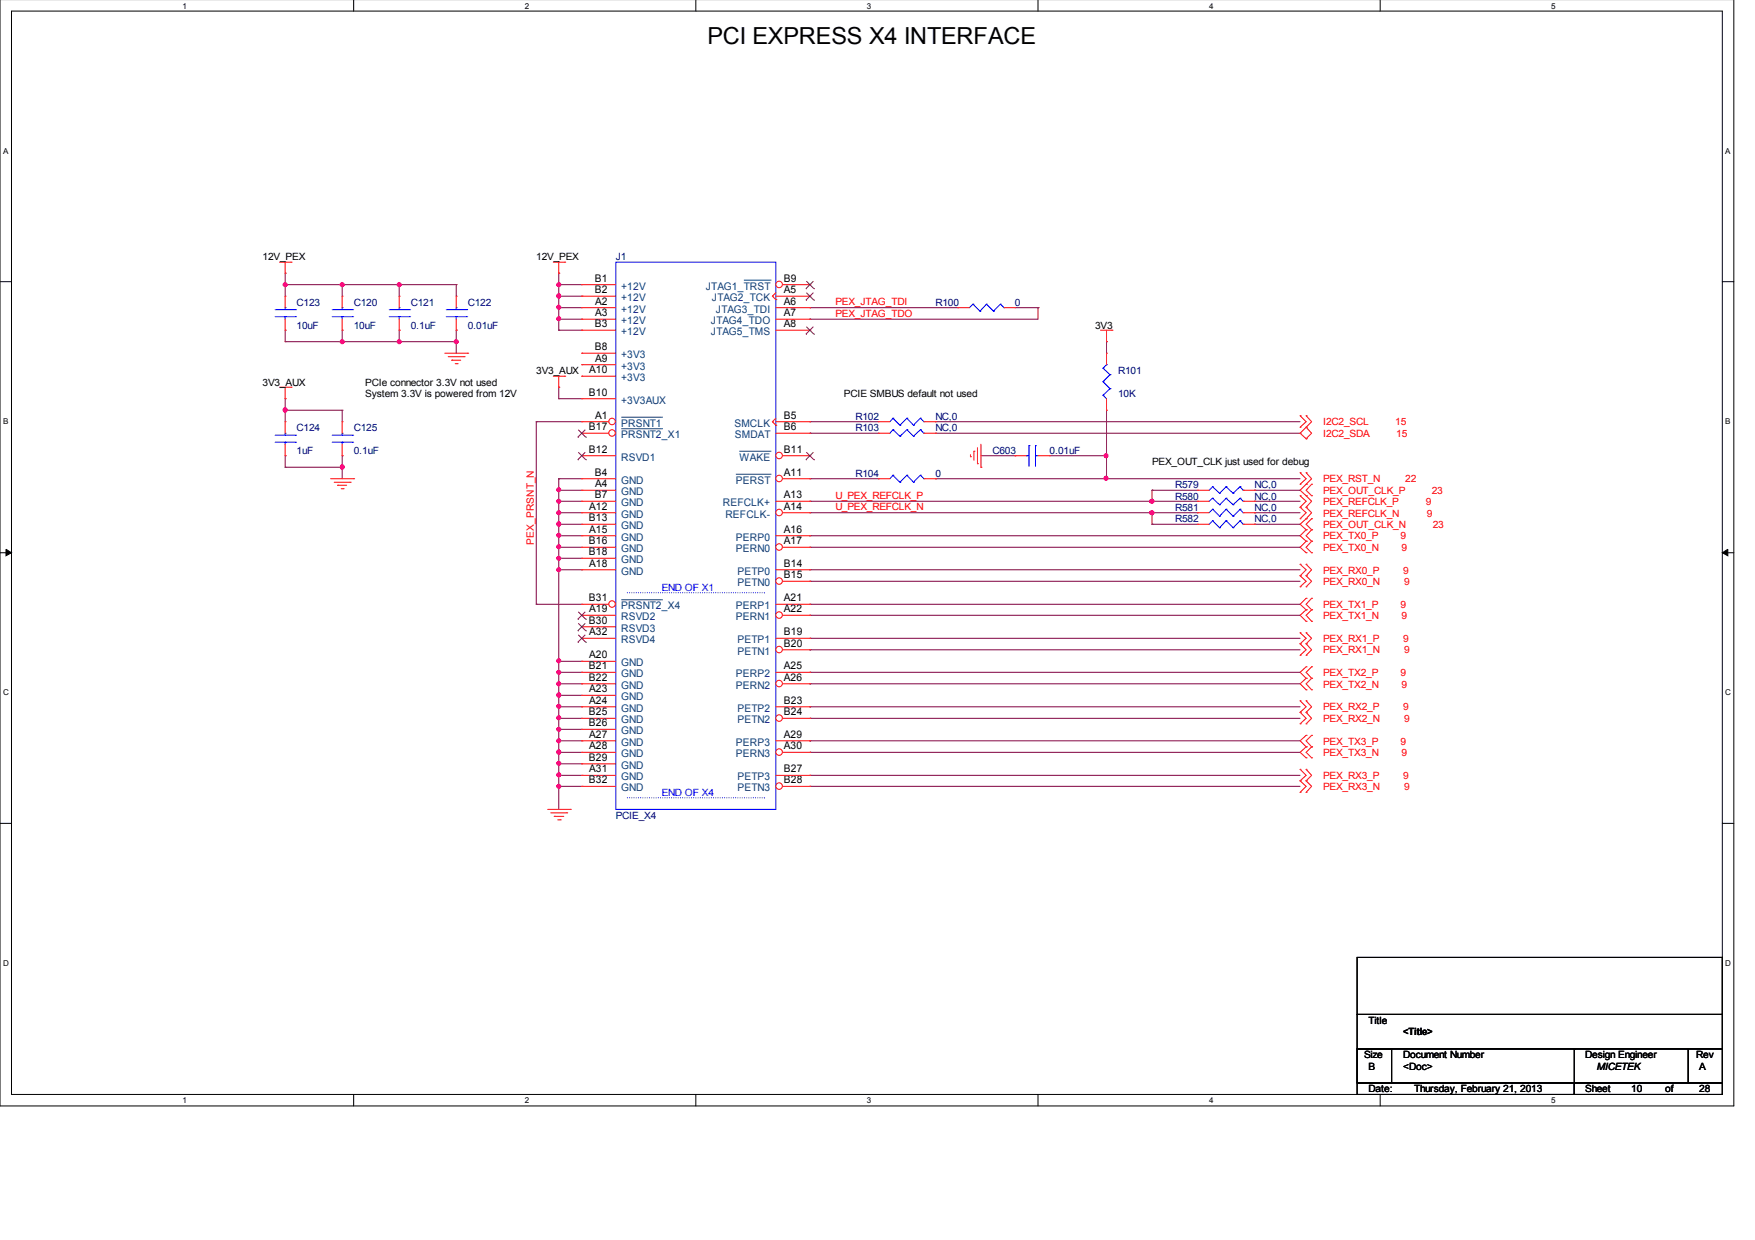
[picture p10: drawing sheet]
<svg xmlns="http://www.w3.org/2000/svg" width="297mm" height="210mm" viewBox="0 0 297 210" stroke-linecap="round" stroke-linejoin="round" font-family="sans-serif">
<path d="M0 -.1v187.3h293.5v-187.3M1.9 1.9h289.6v183.4h-289.6z" fill="none" stroke="#000" stroke-width=".17"/>
<g fill="#fff">
<path d="M30.9 .2h.7v1.4h-.7z"/>
<path d="M30.9 185.5h.7v1.5h-.7z"/>
</g>
<path d="M59.9 -.1v2M59.9 185.3v1.9" fill="none" stroke="#000" stroke-width=".17"/>
<g fill="#fff">
<path d="M88.8 .2h.7v1.4h-.7z"/>
<path d="M88.8 185.5h.7v1.5h-.7z"/>
</g>
<path d="M117.8 -.1v2M117.8 185.3v1.9" fill="none" stroke="#000" stroke-width=".17"/>
<g fill="#fff">
<path d="M146.7 .2h.7v1.4h-.7z"/>
<path d="M146.7 185.5h.7v1.5h-.7z"/>
</g>
<path d="M175.7 -.1v2M175.7 185.3v1.9" fill="none" stroke="#000" stroke-width=".17"/>
<g fill="#fff">
<path d="M204.6 .2h.7v1.4h-.7z"/>
<path d="M204.6 185.5h.7v1.5h-.7z"/>
</g>
<path d="M233.6 -.1v2M233.6 185.3v1.9" fill="none" stroke="#000" stroke-width=".17"/>
<g fill="#fff">
<path d="M262.6 .2h.6v1.4h-.6z"/>
<path d="M262.6 185.5h.6v1.5h-.6z"/>
<path d="M.5 24.7h.9v1.5h-.9z"/>
<path d="M292 24.7h.9v1.5h-.9z"/>
<path d="M.5 70.5h.9v1.5h-.9z"/>
<path d="M292 70.5h.9v1.5h-.9z"/>
</g>
<path d="M0 47.7h1.9M291.5 47.7h2" fill="none" stroke="#000" stroke-width=".17"/>
<g fill="#fff">
<path d="M.5 116.4h.9v1.5h-.9z"/>
<path d="M292 116.4h.9v1.5h-.9z"/>
</g>
<path d="M0 93.6h1.9M291.5 93.6h2" fill="none" stroke="#000" stroke-width=".17"/>
<path d="M1 93l.9 .6-.9 .5zM291.5 93.6l.9-.6v1.1z" fill="#000" stroke="#000" stroke-width=".17"/>
<g fill="#fff">
<path d="M.5 162.2h.9v1.5h-.9z"/>
<path d="M292 162.2h.9v1.5h-.9z"/>
</g>
<path d="M0 139.4h1.9M291.5 139.4h2M229.7 162.1h61.8v9.6h-61.8zM229.7 171.7h61.8v5.9h-61.8zM229.7 177.6h5.8v5.7h-5.8zM229.7 177.6h56.1v5.7h-56.1zM266.4 177.6h.1M266.4 177.6v5.7M285.8 177.6h5.7v5.7h-5.7zM229.7 183.3h36.7v2h-36.7zM266.4 183.3h25.1v2h-25.1z" fill="none" stroke="#000" stroke-width=".17"/>
<g fill="none" stroke="#800040" stroke-width=".17">
<path d="M48.3 48.2h.1M48.3 46.2h.1M48.3 55.9h.1M48.3 57.8h.1M48.3 48.2h28.9M48.3 46.2v3.9M48.3 55.9v1.9M48.3 57.8h28.9M57.9 48.2h.1M57.9 55.9h.1M57.9 57.8h.1M57.9 48.2v1.9"/>
<path d="M57.9 55.9v1.9M67.6 57.8h.1M67.6 48.2h.1M67.6 55.9h.1M67.6 48.2v1.9M67.6 55.9v1.9M77.2 57.8h.1M77.2 48.2h.1M77.2 55.9h.1M77.2 48.2v1.9M77.2 55.9v3.9M94.6 50.1h.1"/>
<path d="M94.6 48.2h.1M94.6 54h.1M94.6 55.9h.1M94.6 52.1h.1M94.6 46.2h.1M94.6 46.2v9.7M94.6 55.9h3.9M94.6 54h3.9M94.6 52.1h3.9M94.6 50.1h3.9M94.6 48.2h3.9M137.1 54h.1"/>
<path d="M137.1 52.1h.1M137.1 52.1h25M171.8 52.1h3.9M175.7 52.1h.1M175.7 52.1v1.9h-38.6M187.3 57.8h.1M187.3 57.8v2M48.3 69.4h.1M48.3 77.1h.1M48.3 67.5h.1M48.3 79.1h.1M48.3 67.5v3.9"/>
<path d="M48.3 77.1v2M48.3 69.4h9.6M48.3 79.1h9.6M57.9 79.1h.1M57.9 69.4h.1M57.9 77.1h.1M57.9 69.4v2M57.9 77.1v3.9M90.8 71.4h.1M90.8 71.4h7.7M90.8 71.4v30.9M94.6 67.5h.1"/>
<path d="M94.6 65.5h.1M94.6 65.5v2M94.6 67.5h3.9M137.1 71.4h.1M137.1 73.3h.1M137.1 71.4h11.6M137.1 73.3h11.6M158.3 71.4h.1M158.3 73.3h.1M158.3 71.4h61.7M158.3 73.3h61.7M166 77.1h5.8"/>
<path d="M171.8 77.1h.1M177.6 77.1h9.7M187.3 77.1h.1M187.3 69.4v11.6M94.6 81h.1M94.6 84.9h.1M94.6 83h.1M94.6 86.8h.1M94.6 88.7h.1M94.6 90.7h.1M94.6 96.4h.1M94.6 94.5h.1"/>
<path d="M94.6 92.6h.1M94.6 81v56M94.6 83h3.9M94.6 81h3.9M94.6 96.4h3.9M94.6 94.5h3.9M94.6 84.9h3.9M94.6 88.7h3.9M94.6 86.8h3.9M94.6 90.7h3.9M94.6 92.6h3.9M137.1 90.7h.1"/>
<path d="M137.1 92.6h.1M137.1 96.4h.1M137.1 98.4h.1M137.1 81h.1M137.1 84.9h.1M137.1 86.8h.1M137.1 81h11.6M137.1 96.4h82.9M137.1 84.9h65.6M137.1 86.8h65.6M137.1 90.7h82.9M137.1 92.6h82.9"/>
<path d="M137.1 98.4h82.9M158.3 81h.1M158.3 81h61.7M187.3 81h.1M195 83h.1M195 88.7h.1M195 86.8h.1M195 84.9h.1M195 83h7.7M195 88.7h7.7M195 83v1.9M195 86.8v1.9"/>
<path d="M212.3 84.9h.1M212.3 86.8h.1M212.3 83h.1M212.3 88.7h.1M212.3 83h7.7M212.3 84.9h7.7M212.3 88.7h7.7M212.3 86.8h7.7M90.8 102.3h.1M90.8 102.3h7.7M94.6 113.8h.1M94.6 115.8h.1"/>
<path d="M94.6 111.9h.1M94.6 119.6h.1M94.6 117.7h.1M94.6 117.7h3.9M94.6 115.8h3.9M94.6 113.8h3.9M94.6 111.9h3.9M94.6 119.6h3.9M137.1 104.2h.1M137.1 102.3h.1M137.1 113.8h.1M137.1 115.8h.1"/>
<path d="M137.1 110h.1M137.1 108h.1M137.1 119.6h.1M137.1 115.8h82.9M137.1 113.8h82.9M137.1 119.6h82.9M137.1 102.3h82.9M137.1 104.2h82.9M137.1 110h82.9M137.1 108h82.9M94.6 133.1h.1M94.6 123.5h.1"/>
<path d="M94.6 121.6h.1M94.6 125.4h.1M94.6 127.4h.1M94.6 131.2h.1M94.6 129.3h.1M94.6 131.2h3.9M94.6 123.5h3.9M94.6 127.4h3.9M94.6 129.3h3.9M94.6 121.6h3.9M94.6 125.4h3.9M94.6 133.1h3.9"/>
<path d="M137.1 125.4h.1M137.1 127.4h.1M137.1 121.6h.1M137.1 133.1h.1M137.1 131.2h.1M137.1 131.2h82.9M137.1 127.4h82.9M137.1 121.6h82.9M137.1 125.4h82.9M137.1 133.1h82.9"/>
</g>
<g fill="#f0f" stroke="#f0f" stroke-width=".17">
<circle cx="94.6" cy="133.1" r=".34"/>
<circle cx="94.6" cy="113.8" r=".34"/>
<circle cx="94.6" cy="111.9" r=".34"/>
<circle cx="94.6" cy="121.5" r=".34"/>
<circle cx="94.6" cy="119.6" r=".34"/>
<circle cx="94.6" cy="117.7" r=".36"/>
<circle cx="94.6" cy="123.5" r=".34"/>
<circle cx="94.6" cy="129.2" r=".34"/>
<circle cx="94.6" cy="127.3" r=".36"/>
<circle cx="94.6" cy="115.8" r=".34"/>
<circle cx="94.6" cy="125.4" r=".34"/>
<circle cx="94.6" cy="82.9" r=".34"/>
<circle cx="94.6" cy="86.8" r=".34"/>
<circle cx="94.6" cy="84.9" r=".34"/>
<circle cx="94.6" cy="88.7" r=".36"/>
<circle cx="94.6" cy="92.6" r=".34"/>
<circle cx="94.6" cy="90.6" r=".34"/>
<circle cx="94.6" cy="50.1" r=".36"/>
<circle cx="94.6" cy="48.2" r=".34"/>
<circle cx="94.6" cy="53.9" r=".34"/>
<circle cx="94.6" cy="52" r=".34"/>
<circle cx="94.6" cy="131.2" r=".34"/>
<circle cx="94.6" cy="96.4" r=".34"/>
<circle cx="94.6" cy="94.5" r=".34"/>
<circle cx="187.2" cy="81" r=".34"/>
<circle cx="187.2" cy="77.1" r=".34"/>
<circle cx="57.9" cy="79.1" r=".36"/>
<circle cx="48.2" cy="69.4" r=".36"/>
<circle cx="48.3" cy="48.2" r=".34"/>
<circle cx="57.9" cy="48.2" r=".34"/>
<circle cx="77.2" cy="57.8" r=".34"/>
<circle cx="67.6" cy="57.8" r=".34"/>
<circle cx="67.6" cy="48.2" r=".34"/>
<circle cx="57.9" cy="57.8" r=".34"/>
<circle cx="195" cy="84.9" r=".36"/>
<circle cx="195" cy="86.8" r=".36"/>
</g>
<g fill="none" stroke="#f00" stroke-width=".17">
<path d="M47.3 44.4h2M48.3 46.2h.1M48.3 44.4v1.8M49.3 44.4h.1M67.6 50.1h.1M67.6 55.9h.1M67.6 50.1v2M67.6 54v1.9M75.3 59.8h3.9M77.2 50.1h.1M77.2 55.9h.1M77.2 50.1v2"/>
<path d="M77.2 54v1.9M79.2 59.8h.1M93.6 44.4h2M94.6 46.2h.1M94.6 44.4v1.8M95.6 44.4h.1M98.5 48.2h.1M98.5 50.1h.1M98.5 52.1h.1M98.5 54h.1M98.5 55.9h.1M98.5 59.8h.1"/>
<path d="M98.5 55.9h5.7M98.5 59.8h5.7M98.5 52.1h5.7M98.5 48.2h5.7M98.5 50.1h5.7M98.5 54h5.7M130.7 50.1h.1M130.7 50.1l.6 .6M131.3 50.7h.1M131.3 55.9h5.8M131.3 52.1h5.8M131.3 50.1h5.8"/>
<path d="M131.3 54h5.8M131.3 49.5l-.6 .6M137.1 55.9h.1M137.1 54h.1M137.1 52.1h.1M137.1 50.1h.1M162.1 52.1h.1M162.1 52.1h2M169.9 52.1h1.9M171.8 52.1h.1M186.3 55.9h1.9M187.3 57.8h.1"/>
<path d="M187.3 55.9v1.9M188.2 55.9h.1M47.3 65.5h2M48.3 67.5h.1M48.3 65.5v2M49.3 65.5h.1M57.9 71.4h.1M57.9 77.1h.1M57.9 71.4v1.9M57.9 75.2v1.9M75.9 60.4h2.7M76.5 61h.1"/>
<path d="M76.5 61h1.5M77 61.6h.4M77.4 61.6h.1M78.6 60.4h.1M93.6 63.7h2M94.6 65.5h.1M94.6 63.7v1.8M95.6 63.7h.1M98.5 61.7h.1M98.5 63.7h.1M98.5 67.5h.1M98.5 63.7h5.7"/>
<path d="M98.5 61.7h5.7M98.5 67.5h5.7M148.7 71.4h.1M148.7 71.4h1.9M156.4 71.4h1.9M158.3 71.4h.1M164.3 77.3h.1M164.3 77v.3M164.8 76.4h.1M164.8 76.4v1.5M165.4 78.5h.1M165.4 75.8v2.7"/>
<path d="M166 79.1h.1M166 75.2v3.9M220 70.4h.1M220 72.3h.1M220 73.3h.1M220 70.4l1.1 1-1.1 .9M220 73.3l1.1 1M221.1 70.4h.1M221.1 72.3h.1M221.1 74.3h.1M221.1 70.4l.9 1-2 1.9M221.1 72.3l.9 1-.9 1"/>
<path d="M56 81h3.9M56.6 81.6h2.7M57.1 82.1h.1M57.1 82.1h1.6M57.7 82.7h.4M58.1 82.7h.1M59.3 81.6h.1M59.9 81h.1M148.7 81h.1M148.7 81h1.9M156.4 81h1.9M158.3 81h.1"/>
<path d="M202.7 84.9h.1M202.7 84.9h1.9M210.4 84.9h1.9M212.3 84.9h.1M220 95.5h.1M220 97.5h.1M220 99.3h.1M220 80h.1M220 82h.1M220 83.9h.1M220 85.9h.1M220 87.8h.1"/>
<path d="M220 95.5l1.1 .9-1.1 1.1M220 97.5l1.1 .9-1.1 .9M220 80l1.1 1-1.1 1M220 83.9l1.1 1-1.1 1M220 85.9l1.1 .9-1.1 1M221.1 89.7h.1M221.1 91.6h.1M221.1 93.6h.1M221.1 95.5h.1M221.1 97.5h.1M221.1 99.3h.1M221.1 80h.1"/>
<path d="M221.1 82h.1M221.1 87.8h.1M221.1 83.9h.1M221.1 85.9h.1M221.1 89.7l-1.1 1 1.1 .9M221.1 91.6l-1.1 1 1.1 1M221.1 95.5l.9 .9-.9 1.1M221.1 97.5l.9 .9-.9 .9M221.1 80l.9 1-2 2 1.1 .9M221.1 87.8l-1.1 .9 1.1 1M221.1 83.9l.9 1-.9 1M221.1 85.9l.9 .9-.9 1"/>
<path d="M222 91.6h.1M222 89.7h.1M222 93.6h.1M222 87.8h.1M222 83.9h.1M222 82h.1M222 89.7l-.9 1 .9 .9M222 91.6l-.9 1 .9 1M222 87.8l-.9 .9 .9 1M222 82l-.9 1 .9 .9M220 107.1h.1M220 109h.1"/>
<path d="M220 110.9h.1M220 118.6h.1M220 107.1l1.1 .9-1.1 1M220 109l1.1 1-1.1 .9M220 118.6l1.1 1-1.1 1M221.1 103.2h.1M221.1 105.2h.1M221.1 101.3h.1M221.1 112.9h.1M221.1 114.8h.1M221.1 116.8h.1M221.1 107.1h.1"/>
<path d="M221.1 109h.1M221.1 110.9h.1M221.1 118.6h.1M221.1 103.2l-1.1 1 1.1 1M221.1 101.3l-1.1 1 1.1 .9M221.1 112.9l-1.1 .9 1.1 1M221.1 114.8l-1.1 1 1.1 1M221.1 107.1l.9 .9-.9 1M221.1 109l.9 1-.9 .9M221.1 118.6l.9 1-.9 1M222 105.2h.1M222 103.2h.1"/>
<path d="M222 101.3h.1M222 114.8h.1M222 112.9h.1M222 116.8h.1M222 103.2l-.9 1 .9 1M222 101.3l-.9 1 .9 .9M222 112.9l-.9 .9 .9 1M222 114.8l-.9 1 .9 1M92.7 137h3.8M93.2 137.6h2.7M93.8 138.2h.1M93.8 138.2h1.6"/>
<path d="M94.4 138.8h.4M94.8 138.8h.1M95.9 137.6h.1M96.5 137h.1M220 120.6h.1M220 122.5h.1M220 132.2h.1M220 134.1h.1M220 130.2h.1M220 120.6l1.1 1-1.1 .9M220 132.2l1.1 .9-1.1 1M220 130.2l1.1 1-1.1 1"/>
<path d="M221.1 126.4h.1M221.1 128.3h.1M221.1 124.5h.1M221.1 120.6h.1M221.1 122.5h.1M221.1 132.2h.1M221.1 134.1h.1M221.1 130.2h.1M221.1 126.4l-1.1 1 1.1 .9M221.1 124.5l-1.1 .9 1.1 1M221.1 120.6l.9 1-.9 .9M221.1 132.2l.9 .9-.9 1"/>
<path d="M221.1 130.2l.9 1-.9 1M222 128.3h.1M222 126.4h.1M222 124.5h.1M222 126.4l-.9 1 .9 .9M222 124.5l-.9 .9 .9 1"/>
</g>
<g fill="none" stroke="#00f" stroke-width=".17">
<path d="M65.9 53.6h3.4M65.9 52.4h3.4M67.6 53.6h.1M67.6 52.1h.1M67.6 52.1v.3M67.6 53.6v.4M69.3 53.6h.1M69.3 52.4h.1M75.5 53.6h3.5M75.5 52.4h3.5M77.2 53.6h.1M77.2 52.1h.1"/>
<path d="M77.2 52.1v.3M77.2 53.6v.4M79 53.6h.1M79 52.4h.1M104.2 44.4h27.1v92.6h-27.1zM164.7 51.5h.1M164.7 51.5l1.2 1.2M164.7 51.5l-.6 .6M165.9 52.7h.1M167 51.5h.1M167 51.5l-1.1 1.2M167 51.5l1.1 1.2"/>
<path d="M168.1 52.7h.1M169.3 51.5h.1M169.3 51.5l.6 .6M169.3 51.5l-1.2 1.2M169.9 52.1h.1M56.2 74.9h3.5M56.2 73.7h3.5M57.9 74.9h.1M57.9 73.3h.1M57.9 73.3v.4M57.9 74.9v.3M59.7 74.9h.1"/>
<path d="M59.7 73.7h.1M151.1 70.8h.1M151.1 70.8l1.2 1.2M151.1 70.8l-.5 .6M152.3 72h.1M153.5 70.8h.1M153.5 70.8l-1.2 1.2M153.5 70.8l1.1 1.2M154.6 72h.1M155.8 70.8h.1M155.8 70.8l.6 .6M155.8 70.8l-1.2 1.2"/>
<path d="M156.4 71.4h.1M151.1 80.4h.1M151.1 80.4l1.2 1.2M151.1 80.4l-.5 .6M152.3 81.6h.1M153.5 80.4h.1M153.5 80.4l-1.2 1.2M153.5 80.4l1.1 1.2M154.6 81.6h.1M155.8 80.4h.1M155.8 80.4l.6 .6M155.8 80.4l-1.2 1.2"/>
<path d="M156.4 81h.1M205.2 84.3h.1M205.2 84.3l1.2 1.1M205.2 84.3l-.6 .6M206.4 85.4h.1M207.5 84.3h.1M207.5 84.3l-1.1 1.1M207.5 84.3l1.2 1.1M208.7 85.4h.1M209.9 84.3h.1M209.9 84.3l.5 .6M209.9 84.3l-1.2 1.1"/>
<path d="M210.4 84.9h.1"/>
</g>
<path d="M106.2 100.3h23.2M129.4 100.3h.1M106.2 135.1h23.2M129.4 135.1h.1" fill="none" stroke="#00f" stroke-width=".17" stroke-dasharray="0 .3"/>
<path d="M136.4 56.6h.1M136.4 50.8h.1M136.5 55.3l1.3 1.3M136.5 49.5l1.3 1.3M137.7 55.3l-1.3 1.3M137.7 49.5l-1.3 1.3M137.8 56.6h.1M137.8 50.8h.1" fill="none" stroke="#804000" stroke-width=".17"/>
<circle cx="131.9" cy="48.1" r=".55" fill="#fff" stroke="#f00" stroke-width=".17"/>
<path d="M132.5 48.2h4.6M137.1 48.2h.1" fill="none" stroke="#f00" stroke-width=".17"/>
<path d="M136.4 48.9h.1M136.5 47.6l1.3 1.3M137.7 47.6l-1.3 1.3M137.8 48.9h.1" fill="none" stroke="#804000" stroke-width=".17"/>
<path d="M125.9 47.4h4.5M130.4 47.4h.1" fill="none" stroke="#004080" stroke-width=".17"/>
<circle cx="103.6" cy="71.3" r=".55" fill="#fff" stroke="#f00" stroke-width=".17"/>
<path d="M98.5 71.4h.1M98.5 71.4h4.5" fill="none" stroke="#f00" stroke-width=".17"/>
<path d="M105.2 70.6h6.8M112 70.6h.1" fill="none" stroke="#004080" stroke-width=".17"/>
<circle cx="103.6" cy="73.3" r=".55" fill="#fff" stroke="#f00" stroke-width=".17"/>
<g fill="none" stroke="#f00" stroke-width=".17">
<path d="M98.5 73.3h.1M98.5 77.1h.1M98.5 73.3h4.5M98.5 77.1h5.7M130.7 71.4h.1M130.7 71.4l.6 .6M131.3 72h.1M131.3 73.3h5.8M131.3 70.8l-.6 .6M131.3 71.4h5.8M137.1 71.4h.1M137.1 73.3h.1"/>
<path d="M98.5 81h.1M98.5 83h.1M98.5 84.9h.1M98.5 86.8h.1M98.5 88.7h.1M98.5 90.7h.1M98.5 92.6h.1M98.5 94.5h.1M98.5 96.4h.1M98.5 81h5.7M98.5 83h5.7M98.5 84.9h5.7"/>
<path d="M98.5 86.8h5.7M98.5 88.7h5.7M98.5 90.7h5.7M98.5 92.6h5.7M98.5 94.5h5.7M98.5 96.4h5.7"/>
</g>
<path d="M97.8 74h.1M97.8 77.8h.1M97.9 72.7l1.2 1.3M97.9 76.6l1.2 1.2M99.1 72.7l-1.3 1.3M99.1 76.6l-1.3 1.2M99.1 74h.1M99.1 77.8h.1" fill="none" stroke="#804000" stroke-width=".17"/>
<path d="M105.2 72.6h6.8M112 72.6h.1" fill="none" stroke="#004080" stroke-width=".17"/>
<circle cx="131.9" cy="77.1" r=".55" fill="#fff" stroke="#f00" stroke-width=".17"/>
<path d="M132.5 77.1h4.6M137.1 77.1h.1" fill="none" stroke="#f00" stroke-width=".17"/>
<path d="M136.4 77.8h.1M136.5 76.6l1.3 1.2M137.7 76.6l-1.3 1.2M137.8 77.8h.1" fill="none" stroke="#804000" stroke-width=".17"/>
<path d="M125.1 76.4h5.3M130.4 76.4h.1" fill="none" stroke="#004080" stroke-width=".17"/>
<circle cx="131.9" cy="81" r=".55" fill="#fff" stroke="#f00" stroke-width=".17"/>
<path d="M131.3 84.9h5.8M132.5 81h4.6M137.1 81h.1M137.1 84.9h.1" fill="none" stroke="#f00" stroke-width=".17"/>
<path d="M124.5 80.3h5.9M130.4 80.3h.1" fill="none" stroke="#004080" stroke-width=".17"/>
<circle cx="131.9" cy="86.8" r=".55" fill="#fff" stroke="#f00" stroke-width=".17"/>
<path d="M131.3 90.7h5.8M132.5 86.8h4.6M137.1 86.8h.1M137.1 90.7h.1" fill="none" stroke="#f00" stroke-width=".17"/>
<circle cx="131.9" cy="92.6" r=".55" fill="#fff" stroke="#f00" stroke-width=".17"/>
<path d="M131.3 96.4h5.8M132.5 92.6h4.6M137.1 92.6h.1M137.1 96.4h.1" fill="none" stroke="#f00" stroke-width=".17"/>
<circle cx="131.9" cy="98.4" r=".55" fill="#fff" stroke="#f00" stroke-width=".17"/>
<path d="M132.5 98.4h4.6M137.1 98.4h.1" fill="none" stroke="#f00" stroke-width=".17"/>
<circle cx="103.6" cy="102.2" r=".55" fill="#fff" stroke="#f00" stroke-width=".17"/>
<g fill="none" stroke="#f00" stroke-width=".17">
<path d="M98.5 102.3h.1M98.5 104.2h.1M98.5 106.1h.1M98.5 108h.1M98.5 111.9h.1M98.5 113.8h.1M98.5 115.8h.1M98.5 117.7h.1M98.5 119.6h.1M98.5 102.3h4.5M98.5 104.2h5.7M98.5 106.1h5.7"/>
<path d="M98.5 108h5.7M98.5 111.9h5.7M98.5 113.8h5.7M98.5 115.8h5.7M98.5 117.7h5.7M98.5 119.6h5.7M98.5 121.6h.1M98.5 123.5h.1M98.5 125.4h.1M98.5 127.4h.1M98.5 129.3h.1M98.5 131.2h.1"/>
<path d="M98.5 133.1h.1M98.5 121.6h5.7M98.5 123.5h5.7M98.5 125.4h5.7M98.5 127.4h5.7M98.5 129.3h5.7M98.5 131.2h5.7M98.5 133.1h5.7"/>
</g>
<path d="M105.2 101.5h6.8M112 101.5h.1" fill="none" stroke="#004080" stroke-width=".17"/>
<path d="M97.8 104.8h.1M97.8 106.8h.1M97.8 108.7h.1M97.9 103.6l1.2 1.2M97.9 105.5l1.2 1.3M97.9 107.5l1.2 1.2M99.1 103.6l-1.3 1.2M99.1 105.5l-1.3 1.3M99.1 107.5l-1.3 1.2M99.1 104.8h.1M99.1 106.8h.1M99.1 108.7h.1" fill="none" stroke="#804000" stroke-width=".17"/>
<circle cx="131.9" cy="110" r=".55" fill="#fff" stroke="#f00" stroke-width=".17"/>
<path d="M131.3 102.3h5.8M131.3 108h5.8M132.5 110h4.6M137.1 110h.1M137.1 102.3h.1M137.1 108h.1" fill="none" stroke="#f00" stroke-width=".17"/>
<circle cx="131.9" cy="104.1" r=".55" fill="#fff" stroke="#f00" stroke-width=".17"/>
<path d="M131.3 119.6h5.8M132.5 104.2h4.6M137.1 104.2h.1M137.1 119.6h.1" fill="none" stroke="#f00" stroke-width=".17"/>
<circle cx="131.9" cy="115.7" r=".55" fill="#fff" stroke="#f00" stroke-width=".17"/>
<path d="M132.5 115.8h4.6M137.1 115.8h.1" fill="none" stroke="#f00" stroke-width=".17"/>
<circle cx="131.9" cy="121.6" r=".55" fill="#fff" stroke="#f00" stroke-width=".17"/>
<path d="M131.3 113.8h5.8M137.1 113.8h.1M132.5 121.6h4.6M137.1 121.6h.1" fill="none" stroke="#f00" stroke-width=".17"/>
<circle cx="131.9" cy="127.3" r=".55" fill="#fff" stroke="#f00" stroke-width=".17"/>
<path d="M132.5 127.4h4.6M137.1 127.4h.1" fill="none" stroke="#f00" stroke-width=".17"/>
<circle cx="131.9" cy="133.1" r=".55" fill="#fff" stroke="#f00" stroke-width=".17"/>
<g fill="none" stroke="#f00" stroke-width=".17">
<path d="M48.3 50.1h.1M48.3 55.9h.1M48.3 50.1v2M48.3 54v1.9M57.9 50.1h.1M57.9 55.9h.1M57.9 50.1v2M57.9 54v1.9M187.3 59.8h.1M187.3 59.8v1.9M48.3 71.4h.1M48.3 77.1h.1"/>
<path d="M48.3 71.4v1.9M48.3 75.2v1.9M148.7 73.3h.1M148.7 73.3h1.9M156.4 73.3h1.9M158.3 73.3h.1M171.8 77.1h.1M171.8 77.1h1.9M175.7 77.1h1.9M177.6 77.1h.1M187.3 69.4h.1M187.3 67.5v1.9"/>
<path d="M202.7 86.8h.1M202.7 83h.1M202.7 88.7h.1M202.7 86.8h1.9M202.7 83h1.9M202.7 88.7h1.9M210.4 86.8h1.9M210.4 83h1.9M210.4 88.7h1.9M212.3 86.8h.1M212.3 83h.1M212.3 88.7h.1"/>
<path d="M131.3 125.4h5.8M131.3 131.2h5.8M132.5 133.1h4.6M137.1 133.1h.1M137.1 125.4h.1M137.1 131.2h.1"/>
</g>
<g fill="none" stroke="#00f" stroke-width=".17">
<path d="M46.6 53.6h3.4M46.6 52.4h3.4M48.3 53.6h.1M48.3 52.1h.1M48.3 52.1v.3M48.3 53.6v.4M50 53.6h.1M50 52.4h.1M56.2 53.6h3.5M56.2 52.4h3.5M57.9 53.6h.1M57.9 52.1h.1"/>
<path d="M57.9 52.1v.3M57.9 53.6v.4M59.7 53.6h.1M59.7 52.4h.1M46.6 74.9h3.4M46.6 73.7h3.4M48.3 74.9h.1M48.3 73.3h.1M48.3 73.3v.4M48.3 74.9v.3M50 74.9h.1M50 73.7h.1"/>
<path d="M151.1 72.7h.1M151.1 72.7l1.2 1.1M151.1 72.7l-.5 .6M152.3 73.8h.1M153.5 72.7h.1M153.5 72.7l-1.2 1.1M153.5 72.7l1.1 1.1M154.6 73.8h.1M155.8 72.7h.1M155.8 72.7l.6 .6M155.8 72.7l-1.2 1.1M156.4 73.3h.1"/>
<path d="M173.7 77.1h.1M173.7 77.1h.5M174.2 75.5h.1M174.2 75.5v3.4M175.3 75.5h.1M175.3 77.1h.1M175.3 75.5v3.4M175.3 77.1h.4M186.7 64.6h.1M186.7 62.3h.1M186.7 66.9h.1M186.7 64.6l1.2 1.2"/>
<path d="M186.7 62.3l1.2 1.1M186.7 66.9l.6 .6M187.3 61.7h.1M187.3 61.7l-.6 .6M187.9 63.4h.1M187.9 65.8h.1M187.9 63.4l-1.2 1.2M187.9 65.8l-1.2 1.1M205.2 86.2h.1M205.2 82.4h.1M205.2 88.2h.1M205.2 86.2l1.2 1.2"/>
<path d="M205.2 86.2l-.6 .6M205.2 82.4l1.2 1.1M205.2 82.4l-.6 .6M205.2 88.2l1.2 1.1M205.2 88.2l-.6 .5M206.4 87.4h.1M206.4 83.5h.1M206.4 89.3h.1M207.5 86.2h.1M207.5 82.4h.1M207.5 88.2h.1M207.5 86.2l-1.1 1.2"/>
<path d="M207.5 86.2l1.2 1.2M207.5 82.4l-1.1 1.1M207.5 82.4l1.2 1.1M207.5 88.2l-1.1 1.1M207.5 88.2l1.2 1.1M208.7 87.4h.1M208.7 83.5h.1M208.7 89.3h.1M209.9 86.2h.1M209.9 82.4h.1M209.9 88.2h.1M209.9 86.2l.5 .6"/>
<path d="M209.9 86.2l-1.2 1.2M209.9 82.4l.5 .6M209.9 82.4l-1.2 1.1M209.9 88.2l.5 .5M209.9 88.2l-1.2 1.1M210.4 86.8h.1M210.4 83h.1M210.4 88.7h.1"/>
</g>
<g fill="#f0f" stroke="#f0f" stroke-width=".17">
<circle cx="94.6" cy="133.1" r=".34"/>
<circle cx="94.6" cy="113.8" r=".34"/>
<circle cx="94.6" cy="111.9" r=".34"/>
<circle cx="94.6" cy="121.5" r=".34"/>
<circle cx="94.6" cy="119.6" r=".34"/>
<circle cx="94.6" cy="117.7" r=".36"/>
<circle cx="94.6" cy="123.5" r=".34"/>
<circle cx="94.6" cy="129.2" r=".34"/>
<circle cx="94.6" cy="127.3" r=".36"/>
<circle cx="94.6" cy="115.8" r=".34"/>
<circle cx="94.6" cy="125.4" r=".34"/>
<circle cx="94.6" cy="82.9" r=".34"/>
<circle cx="94.6" cy="86.8" r=".34"/>
<circle cx="94.6" cy="84.9" r=".34"/>
<circle cx="94.6" cy="88.7" r=".36"/>
<circle cx="94.6" cy="92.6" r=".34"/>
<circle cx="94.6" cy="90.6" r=".34"/>
<circle cx="94.6" cy="50.1" r=".36"/>
<circle cx="94.6" cy="48.2" r=".34"/>
<circle cx="94.6" cy="53.9" r=".34"/>
<circle cx="94.6" cy="52" r=".34"/>
<circle cx="94.6" cy="131.2" r=".34"/>
<circle cx="94.6" cy="96.4" r=".34"/>
<circle cx="94.6" cy="94.5" r=".34"/>
<circle cx="187.2" cy="81" r=".34"/>
<circle cx="187.2" cy="77.1" r=".34"/>
<circle cx="57.9" cy="79.1" r=".36"/>
<circle cx="48.2" cy="69.4" r=".36"/>
<circle cx="48.3" cy="48.2" r=".34"/>
<circle cx="57.9" cy="48.2" r=".34"/>
<circle cx="77.2" cy="57.8" r=".34"/>
<circle cx="67.6" cy="57.8" r=".34"/>
<circle cx="67.6" cy="48.2" r=".34"/>
<circle cx="57.9" cy="57.8" r=".34"/>
<circle cx="195" cy="84.9" r=".36"/>
<circle cx="195" cy="86.8" r=".36"/>
</g>
<text font-size="4" x="119.7" y="7.5">PCI EXPRESS X4 INTERFACE</text>
<g font-size="1.8">
<text x="100.7" y="47.7">B1</text>
<text x="132.7" y="47.7">B9</text>
<text x="100.7" y="49.6">B2</text>
<text x="100.8" y="51.6">A2</text>
<text x="100.8" y="53.5">A3</text>
<text x="132.7" y="53.5">A7</text>
<text x="132.7" y="51.6">A6</text>
<text x="132.7" y="49.6">A5</text>
<text x="100.7" y="55.4">B3</text>
<text x="100.7" y="59.3">B8</text>
<text x="132.7" y="55.4">A8</text>
<text x="99.7" y="63.2">A10</text>
<text x="100.8" y="61.2">A9</text>
<text x="99.7" y="67">B10</text>
<text x="100.8" y="70.9">A1</text>
<text x="132.7" y="70.9">B5</text>
<text x="99.7" y="72.8">B17</text>
<text x="99.7" y="76.6">B12</text>
<text x="132.7" y="72.8">B6</text>
<text x="132.7" y="76.6">B11</text>
<text x="100.7" y="80.5">B4</text>
<text x="100.8" y="82.5">A4</text>
<text x="132.7" y="80.5">A11</text>
<text x="99.7" y="88.2">B13</text>
<text x="99.7" y="86.3">A12</text>
<text x="100.7" y="84.3">B7</text>
<text x="132.7" y="84.3">A13</text>
<text x="132.7" y="86.3">A14</text>
<text x="99.7" y="92.1">B16</text>
<text x="99.7" y="94">B18</text>
<text x="99.7" y="90.2">A15</text>
<text x="99.7" y="95.9">A18</text>
<text x="132.7" y="90.2">A16</text>
<text x="132.7" y="92.1">A17</text>
<text x="132.7" y="95.9">B14</text>
<text x="99.7" y="101.8">B31</text>
<text x="132.7" y="97.9">B15</text>
<text x="132.7" y="101.8">A21</text>
<text x="99.7" y="105.6">B30</text>
<text x="99.7" y="103.6">A19</text>
<text x="99.7" y="107.5">A32</text>
<text x="132.7" y="107.5">B19</text>
<text x="132.7" y="103.6">A22</text>
<text x="99.7" y="113.3">B21</text>
<text x="99.7" y="111.4">A20</text>
<text x="132.7" y="109.5">B20</text>
<text x="132.7" y="113.3">A25</text>
<text x="99.7" y="115.2">B22</text>
<text x="99.7" y="117.2">A23</text>
<text x="99.7" y="119.1">A24</text>
<text x="132.7" y="119.1">B23</text>
<text x="132.7" y="115.2">A26</text>
<text x="99.7" y="121.1">B25</text>
<text x="99.7" y="123">B26</text>
<text x="99.7" y="124.9">A27</text>
<text x="132.7" y="121.1">B24</text>
<text x="132.7" y="124.9">A29</text>
<text x="99.7" y="128.8">B29</text>
<text x="99.7" y="126.8">A28</text>
<text x="99.7" y="130.7">A31</text>
<text x="132.7" y="126.8">A30</text>
<text x="132.7" y="130.7">B27</text>
<text x="99.7" y="132.6">B32</text>
<text x="132.7" y="132.6">B28</text>
</g>
<g font-size="1.8" fill="#004080">
<text x="105.2" y="49">+12V</text>
<text x="105.2" y="51">+12V</text>
<text x="105.2" y="52.9">+12V</text>
<text x="119.5" y="49">JTAG1_TRST</text>
<text x="120.5" y="51">JTAG2_TCK</text>
<text x="121.2" y="52.9">JTAG3_TDI</text>
<text x="105.2" y="54.9">+12V</text>
<text x="105.2" y="56.7">+12V</text>
<text x="120.3" y="56.7">JTAG5_TMS</text>
<text x="120.3" y="54.9">JTAG4_TDO</text>
<text x="105.2" y="60.6">+3V3</text>
<text x="105.2" y="62.6">+3V3</text>
<text x="105.2" y="64.5">+3V3</text>
<text x="105.2" y="68.3">+3V3AUX</text>
<text x="105.2" y="72.2">PRSNT1</text>
<text x="105.2" y="74.2">PRSNT2_X1</text>
<text x="105.2" y="78">RSVD1</text>
<text x="124.3" y="72.2">SMCLK</text>
<text x="124.4" y="74.2">SMDAT</text>
<text x="125.1" y="78">WAKE</text>
<text x="105.2" y="81.9">GND</text>
<text x="105.2" y="83.8">GND</text>
<text x="124.5" y="81.9">PERST</text>
<text x="105.2" y="85.7">GND</text>
<text x="105.2" y="87.6">GND</text>
<text x="105.2" y="89.6">GND</text>
<text x="122.3" y="85.7">REFCLK+</text>
<text x="122.8" y="87.6">REFCLK-</text>
<text x="105.2" y="91.5">GND</text>
<text x="105.2" y="93.5">GND</text>
<text x="105.2" y="95.3">GND</text>
<text x="124.5" y="91.5">PERP0</text>
<text x="124.5" y="93.5">PERN0</text>
<text x="105.2" y="97.3">GND</text>
<text x="124.8" y="97.3">PETP0</text>
<text x="124.8" y="99.2">PETN0</text>
<text x="105.2" y="103.1">PRSNT2_X4</text>
<text x="105.2" y="105">RSVD2</text>
<text x="105.2" y="106.9">RSVD3</text>
<text x="124.5" y="103.1">PERP1</text>
<text x="124.5" y="105">PERN1</text>
<text x="105.2" y="108.9">RSVD4</text>
<text x="105.2" y="112.8">GND</text>
<text x="124.8" y="110.8">PETN1</text>
<text x="124.8" y="108.9">PETP1</text>
<text x="105.2" y="114.7">GND</text>
<text x="105.2" y="116.6">GND</text>
<text x="105.2" y="118.5">GND</text>
<text x="124.5" y="116.6">PERN2</text>
<text x="124.5" y="114.7">PERP2</text>
<text x="105.2" y="120.5">GND</text>
<text x="105.2" y="122.4">GND</text>
<text x="105.2" y="124.3">GND</text>
<text x="124.8" y="120.5">PETP2</text>
<text x="124.8" y="122.4">PETN2</text>
<text x="105.2" y="126.3">GND</text>
<text x="105.2" y="128.2">GND</text>
<text x="105.2" y="130.1">GND</text>
<text x="124.5" y="128.2">PERN3</text>
<text x="124.5" y="126.3">PERP3</text>
<text x="105.2" y="132.1">GND</text>
<text x="105.2" y="134">GND</text>
<text x="124.8" y="134">PETN3</text>
<text x="124.8" y="132.1">PETP3</text>
</g>
<g font-size="1.7">
<text x="44.4" y="44">12V_PEX</text>
<text x="90.8" y="44">12V_PEX</text>
<text x="185.3" y="55.6">3V3</text>
<text x="44.4" y="65.3">3V3_AUX</text>
<text x="61.8" y="65.3">PCIe connector 3.3V not used</text>
<text x="90.8" y="63.3">3V3_AUX</text>
<text x="61.8" y="67.2">System 3.3V is powered from 12V</text>
<text x="142.8" y="67.2">PCIE SMBUS default not used</text>
<text x="195" y="78.8">PEX_OUT_CLK just used for debug</text>
<text x="231.6" y="173.3">Title</text>
<text x="230.9" y="179.2">Size</text>
<text x="237.5" y="179.2">Document Number</text>
<text x="237.5" y="175.3">&lt;Title&gt;</text>
<text x="268.3" y="179.2">Design Engineer</text>
<text x="287.1" y="179.2">Rev</text>
<text x="231.6" y="184.9">Date:</text>
<text x="231.6" y="181.1">B</text>
<text x="237.5" y="181.1">&lt;Doc&gt;</text>
<text x="239.4" y="184.9">Thursday, February 21, 2013</text>
<text x="268.3" y="184.9">Sheet</text>
<text x="270.3" y="181.1">MICETEK</text>
<text x="276.1" y="184.9">10</text>
<text x="281.9" y="184.9">of</text>
<text x="287.6" y="181.1">A</text>
<text x="287.6" y="184.9">28</text>
</g>
<g font-size="1.7" fill="#000080">
<text x="104.2" y="44">J1</text>
<text x="50.2" y="51.7">C123</text>
<text x="59.9" y="51.7">C120</text>
<text x="69.5" y="51.7">C121</text>
<text x="79.2" y="51.7">C122</text>
<text x="158.3" y="51.7">R100</text>
<text x="171.8" y="51.7">0</text>
<text x="50.2" y="55.6">10uF</text>
<text x="59.9" y="55.6">10uF</text>
<text x="69.5" y="55.6">0.1uF</text>
<text x="79.2" y="55.6">0.01uF</text>
<text x="189.2" y="63.3">R101</text>
<text x="144.8" y="71">R102</text>
<text x="158.3" y="71">NC,0</text>
<text x="189.2" y="67.2">10K</text>
<text x="50.2" y="73">C124</text>
<text x="50.2" y="76.8">1uF</text>
<text x="59.9" y="73">C125</text>
<text x="59.9" y="76.8">0.1uF</text>
<text x="144.8" y="73">R103</text>
<text x="158.3" y="73">NC,0</text>
<text x="168" y="76.8">C603</text>
<text x="177.6" y="76.8">0.01uF</text>
<text x="144.8" y="80.7">R104</text>
<text x="158.3" y="80.7">0</text>
<text x="198.9" y="82.6">R579</text>
<text x="212.3" y="82.6">NC,0</text>
<text x="198.9" y="84.6">R580</text>
<text x="198.9" y="86.5">R581</text>
<text x="198.9" y="88.4">R582</text>
<text x="212.3" y="84.6">NC,0</text>
<text x="212.3" y="86.5">NC,0</text>
<text x="212.3" y="88.4">NC,0</text>
<text x="104.2" y="138.6">PCIE_X4</text>
</g>
<g font-size="1.7" fill="#f00">
<text x="141.4" y="53.6">PEX_JTAG_TDO</text>
<text x="141.4" y="51.7">PEX_JTAG_TDI</text>
<text x="223.9" y="72">I2C2_SCL</text>
<text x="236.1" y="72">15</text>
<text x="223.9" y="73.9">I2C2_SDA</text>
<text x="236.3" y="73.9">15</text>
<text x="223.9" y="81.6">PEX_RST_N</text>
<text x="223.9" y="83.6">PEX_OUT_CLK_P</text>
<text x="237.8" y="81.6">22</text>
<text x="242.3" y="83.6">23</text>
<text x="141.4" y="84.4">U_PEX_REFCLK_P</text>
<text x="141.4" y="86.4">U_PEX_REFCLK_N</text>
<text x="223.9" y="89.4">PEX_OUT_CLK_N</text>
<text x="223.9" y="85.5">PEX_REFCLK_P</text>
<text x="223.9" y="87.5">PEX_REFCLK_N</text>
<text x="241.3" y="85.5">9</text>
<text x="241.5" y="87.5">9</text>
<text x="242.5" y="89.4">23</text>
<text x="90.3" y="92.2" transform="rotate(-90 90.3 92.2)">PEX_PRSNT_N</text>
<text x="223.9" y="91.3">PEX_TX0_P</text>
<text x="223.9" y="93.2">PEX_TX0_N</text>
<text x="237.1" y="91.3">9</text>
<text x="237.2" y="93.2">9</text>
<text x="223.9" y="97.1">PEX_RX0_P</text>
<text x="223.9" y="99.1">PEX_RX0_N</text>
<text x="237.5" y="97.1">9</text>
<text x="237.7" y="99.1">9</text>
<text x="223.9" y="104.8">PEX_TX1_N</text>
<text x="223.9" y="102.9">PEX_TX1_P</text>
<text x="237.1" y="102.9">9</text>
<text x="237.2" y="104.8">9</text>
<text x="223.9" y="108.7">PEX_RX1_P</text>
<text x="223.9" y="110.6">PEX_RX1_N</text>
<text x="237.5" y="108.7">9</text>
<text x="237.7" y="110.6">9</text>
<text x="223.9" y="114.5">PEX_TX2_P</text>
<text x="223.9" y="116.4">PEX_TX2_N</text>
<text x="237.1" y="114.5">9</text>
<text x="237.2" y="116.4">9</text>
<text x="223.9" y="122.2">PEX_RX2_N</text>
<text x="223.9" y="120.2">PEX_RX2_P</text>
<text x="237.5" y="120.2">9</text>
<text x="237.7" y="122.2">9</text>
<text x="223.9" y="128">PEX_TX3_N</text>
<text x="223.9" y="126.1">PEX_TX3_P</text>
<text x="223.9" y="131.8">PEX_RX3_P</text>
<text x="237.1" y="126.1">9</text>
<text x="237.2" y="128">9</text>
<text x="237.5" y="131.8">9</text>
<text x="223.9" y="133.8">PEX_RX3_N</text>
<text x="237.7" y="133.8">9</text>
</g>
<g font-size="1.7" fill="#00f">
<text x="112" y="100">END OF X1</text>
<text x="112" y="134.7">END OF X4</text>
</g>
<g font-size="1.4">
<text x="30.9" y="1.5">1</text>
<text x="88.8" y="1.5">2</text>
<text x="146.7" y="1.5">3</text>
<text x="204.6" y="1.5">4</text>
<text x="262.6" y="1.5">5</text>
<text x=".5" y="26">A</text>
<text x="292" y="26">A</text>
<text x=".5" y="71.8">B</text>
<text x="292" y="71.8">B</text>
<text x=".5" y="117.7">C</text>
<text x="292" y="117.7">C</text>
<text x=".5" y="163.5">D</text>
<text x="292" y="163.5">D</text>
<text x="30.9" y="186.8">1</text>
<text x="88.8" y="186.8">2</text>
<text x="146.7" y="186.8">3</text>
<text x="204.6" y="186.8">4</text>
<text x="262.6" y="186.8">5</text>
</g>
</svg>
